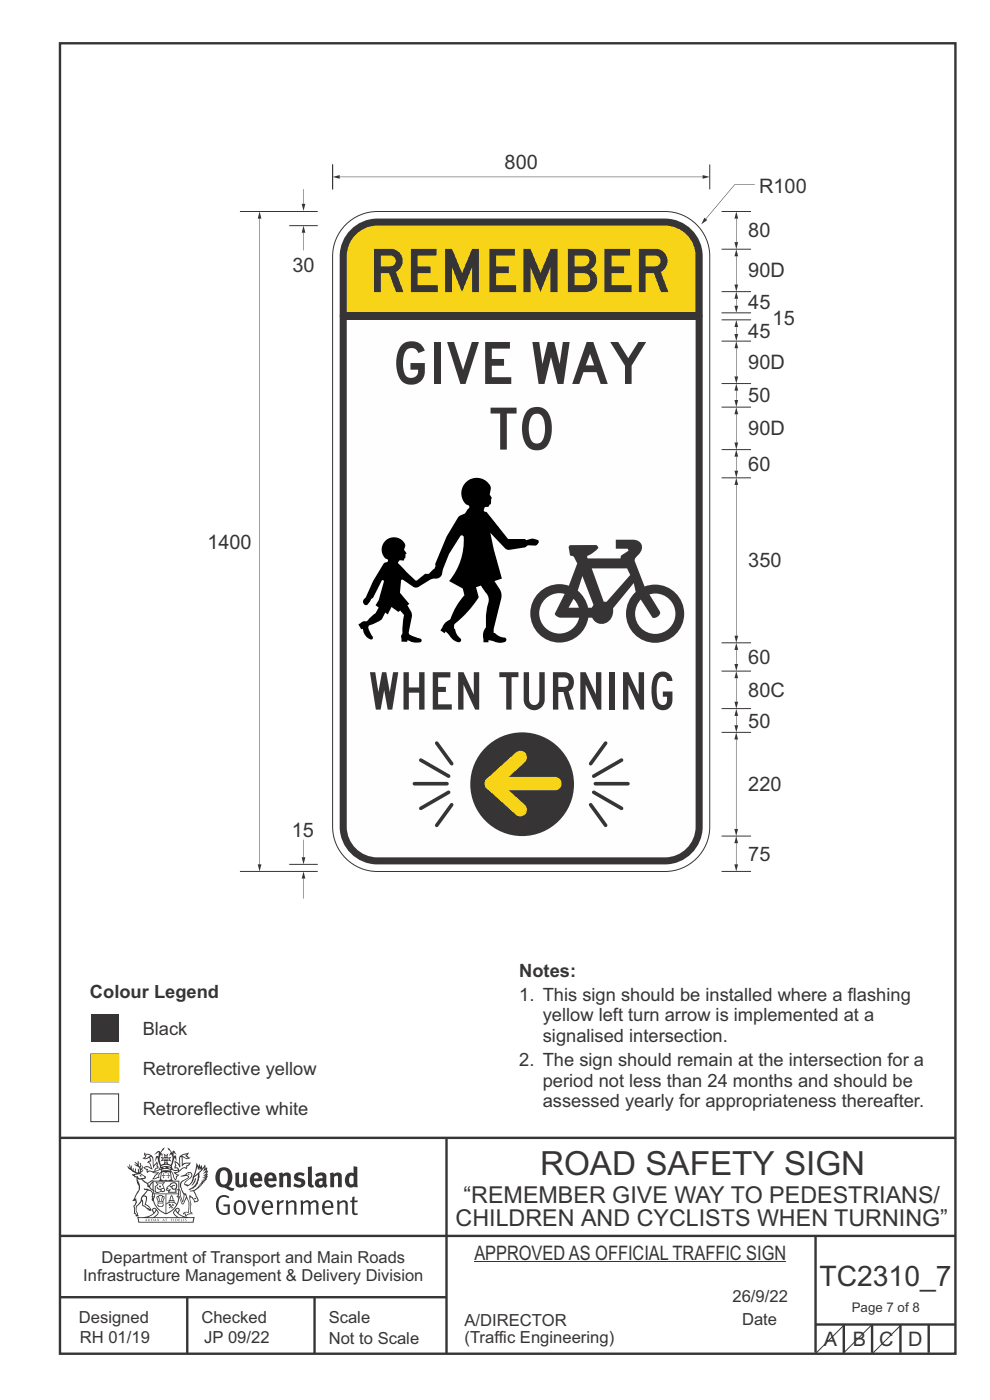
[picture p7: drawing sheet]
<svg xmlns="http://www.w3.org/2000/svg" width="210mm" height="297mm" viewBox="0 0 210 297" stroke-linecap="round" stroke-linejoin="round" font-family="sans-serif">
<g fill="none" stroke="#373435" stroke-width=".51">
<path d="M12.7 9.2h190v278h-190zM12.7 241.4h190M94.7 241.4v45.8M12.7 275.2h82M12.7 262.2h190.1M39.7 275.2v12M66.7 275.2v12M173 262.1v24.9M173 281h29.6M179 281v6M185 281v6M191 281v6"/>
<path d="M197 281v6"/>
</g>
<g fill="#373435">
<path d="M47 248.4a2.55 2.55 0 0 0 0 2.7l.3 .2a.81 .81 0 0 0 1-1v-.5a1.04 1.04 0 0 0-1.1-1.5zM46.3 248.1a1.82 1.82 0 0 1 2.1-.2 1.82 1.82 0 0 1 .9 1.8 2.29 2.29 0 0 1-.8 2l.7 .3h.5l-.2 .6a2.87 2.87 0 0 1-2-.7 2.12 2.12 0 0 1-1.7-3.1z" fill-rule="evenodd"/>
<path d="M49.9 248.9l.8-.2v2a.46 .46 0 0 0 .3 .6 .46 .46 0 0 0 .6-.3v-2.1l.7-.2v2.4l.2 .5-.5 .3-.3-.3a1.02 1.02 0 0 1-1.2 .3 1.02 1.02 0 0 1-.6-1.1z" fill-rule="evenodd"/>
<path d="M54 249.5l-.1 .5h.9a.49 .49 0 0 0-.2-.6 .49 .49 0 0 0-.6 .1zM53.4 249.1a1.34 1.34 0 0 1 1.6-.2 1.34 1.34 0 0 1 .6 1.5v.2h-1.7a.77 .77 0 0 0 .5 .8 .77 .77 0 0 0 .9-.4l.3 .5a1.59 1.59 0 0 1-2 .2 1.59 1.59 0 0 1-.5-2.1z" fill-rule="evenodd"/>
<path d="M57 249.5l-.1 .5h1a.49 .49 0 0 0-.2-.6 .49 .49 0 0 0-.7 .1zM56.4 249.1a1.34 1.34 0 0 1 1.6-.2 1.34 1.34 0 0 1 .7 1.5v.2h-1.8a.77 .77 0 0 0 .5 .8 .77 .77 0 0 0 .9-.4l.4 .5a1.59 1.59 0 0 1-2.1 .2 1.59 1.59 0 0 1-.5-2.1z" fill-rule="evenodd"/>
<path d="M59.2 248.9l.7-.2 .1 .4a.95 .95 0 0 1 1-.3 .95 .95 0 0 1 .7 .8v2.3h-.8v-2.3a.46 .46 0 0 0-.8 .1v2.2h-.8z" fill-rule="evenodd"/>
<path d="M62.6 249.1a1.75 1.75 0 0 1 2-.1l-.2 .5-.6-.2a.43 .43 0 0 0-.6 .3l.4 .3a1.04 1.04 0 0 1 1.2 1.1 1.04 1.04 0 0 1-1.4 1l-1.2-.4 .3-.6 1 .4 .4-.4a.88 .88 0 0 0-1-.5l-.4-.2-.1-.4z" fill-rule="evenodd"/>
<path d="M65.3 247.6l.8-.2 .1 3.8 .3 .2 .1 .4a.88 .88 0 0 1-1 0 .88 .88 0 0 1-.3-1z" fill-rule="evenodd"/>
<path d="M67.8 250.6a.43 .43 0 0 0-.1 .7 .43 .43 0 0 0 .7-.1v-.7zM66.8 249.1a1.7 1.7 0 0 1 2.4 .1v1.9l.3 .4-.4 .5-.5-.4a1.03 1.03 0 0 1-1.7-.1 1.03 1.03 0 0 1 .8-1.5h.7v-.4a.8 .8 0 0 0-1.2 .1z" fill-rule="evenodd"/>
<path d="M70 248.9l.7-.2 .1 .4a.95 .95 0 0 1 1-.3 .95 .95 0 0 1 .7 .8v2.3h-.8v-2.3a.46 .46 0 0 0-.8 .1v2.2h-.8z" fill-rule="evenodd"/>
<path d="M74.3 249.5a1.48 1.48 0 0 0 0 1.7h.5l.2-.1v-1.5l-.3-.2zM75 247.4l.8 .1 .1 4.4h-.7l-.1-.2a1.26 1.26 0 0 1-1.4 0 1.26 1.26 0 0 1-.5-1.3 1.29 1.29 0 0 1 .4-1.4 1.29 1.29 0 0 1 1.4-.1z" fill-rule="evenodd"/>
<path d="M46.4 253.9a1.72 1.72 0 0 1 2.3 0l-.3 .3a1.24 1.24 0 0 0-1.4-.2 1.24 1.24 0 0 0-.6 1.4 1.49 1.49 0 0 0 1.2 1.9l.7-.1v-1.3h-.8l-.1-.4h1.3v1.9a1.93 1.93 0 0 1-2.2 0 1.93 1.93 0 0 1-.7-2.2l.2-.8z" fill-rule="evenodd"/>
<path d="M50.4 255.1a1.65 1.65 0 0 0 .2 2.2 .99 .99 0 0 0 1-1.4 .78 .78 0 0 0-.4-.8 .78 .78 0 0 0-.8 0zM50 254.9a1.33 1.33 0 0 1 1.6-.1 1.33 1.33 0 0 1 .5 1.4 1.31 1.31 0 0 1-1.3 1.6 1.31 1.31 0 0 1-1.2-1.6v-.6z" fill-rule="evenodd"/>
<path d="M52.5 254.7l.4-.1 .9 2.6 .8-2.5h.5l-1.1 3h-.5z" fill-rule="evenodd"/>
<path d="M56.3 255.2l-.2 .7h1.3a.7 .7 0 0 0-.3-.8 .7 .7 0 0 0-.8 .1zM55.9 255a1.22 1.22 0 0 1 1.5-.2 1.22 1.22 0 0 1 .5 1.5h-1.8a.93 .93 0 0 0 .5 1 .93 .93 0 0 0 1.1-.2l.2 .3a1.43 1.43 0 0 1-1.8 .1 1.43 1.43 0 0 1-.6-1.7z" fill-rule="evenodd"/>
<path d="M58.7 254.7l.4-.1 .1 .5 .4-.4 .6-.1-.2 .5a.66 .66 0 0 0-.8 .7v1.9h-.4z" fill-rule="evenodd"/>
<path d="M60.6 254.7l.4-.1 .1 .5a.94 .94 0 0 1 1-.5 .94 .94 0 0 1 .8 .8v2.3h-.5l-.1-2.5a.81 .81 0 0 0-1.2 .3v2.2h-.4z" fill-rule="evenodd"/>
<path d="M63.7 254.7l.5-.1 .1 .5 .4-.3a.78 .78 0 0 1 1.1 .3 .9 .9 0 0 1 1-.5 .9 .9 0 0 1 .8 .8v2.3h-.5l-.1-2.5a.67 .67 0 0 0-1.1 .3v2.2h-.5v-2.4l-.4-.3-.7 .4v2.3h-.5z" fill-rule="evenodd"/>
<path d="M69 255.2l-.1 .7h1.3a.7 .7 0 0 0-.3-.8 .7 .7 0 0 0-.9 .1zM68.7 255a1.22 1.22 0 0 1 1.5-.2 1.22 1.22 0 0 1 .5 1.5h-1.8a.93 .93 0 0 0 .4 1 .93 .93 0 0 0 1.2-.2l.1 .3a1.44 1.44 0 0 1-1.7 .1 1.44 1.44 0 0 1-.6-1.7z" fill-rule="evenodd"/>
<path d="M71.4 254.7l.5-.1 .1 .5a.94 .94 0 0 1 1-.5 .94 .94 0 0 1 .8 .8v2.3h-.5l-.1-2.5a.81 .81 0 0 0-1.2 .3v2.2h-.4z" fill-rule="evenodd"/>
<path d="M74.7 253.9l.5-.1v.9h.7l-.1 .3h-.6v2.2l.1 .2h.5l.1 .3a.75 .75 0 0 1-1.2-.6v-2.1h-.4v-.3h.4z" fill-rule="evenodd"/>
<path d="M30.8 244.9l1.1 .3-.9 .5h-.4l.6-.5zM31.8 245.4h.2a2.44 2.44 0 0 1 .4 1.9l.1 .5 .7-1-.1 .6 .3 .3a.57 .57 0 0 0-.6 .7l-1-.1-.5 .2 .2-.5-.8-.3 .7-.1 .9 .5 .1-.1-.6-1.3-.2-.2h.5zM30.7 244.4l-.1 .5 .2 .4-.6 .4a1.04 1.04 0 0 0 1.4-.1l.2 .6-.3 .1-.2 .4a.94 .94 0 0 1 .8 1.1l-.2-.1a1.16 1.16 0 0 0-1.5-.1l.3 .4 .4 .2 .1 .5 .2 .1 .1-.2a.94 .94 0 0 1 1.1 .2l.8 .1-1.2 1.2a1.13 1.13 0 0 0 1.2-.2l.4-.1-.1-.4 .5-.8a.83 .83 0 0 0-.6 1.1l-.3-.1-.7 .4 1.1-1.4-.5 .1-.5-.1 1.3-.5-.1-.1-.9 .4v-.3l.2-.2 .3 .1 .1-.3-.2-.4v-.6l-.1-.4-.7 1v-.7a1.42 1.42 0 0 0-1.6-1.8z" fill-rule="evenodd"/>
<path d="M38.5 245.2l.5-.2 .7-.1-.6 .3 .8 .5h-.3zM38.3 245.5l.2-.1 .1 2a1.69 1.69 0 0 1 1.6-.6l-.8 .5 .1 .5a1.1 1.1 0 0 0-1.5 .6l-.1-.5-.2-.2h-.5l.3-.4-.3-.7a1.42 1.42 0 0 1 .8 1.1l.2-.1zM37.1 246.2l.1 1-.2 .3 .1 .4h.5l.1 .2a.96 .96 0 0 1-1.1-.1l-.1 .1a1.06 1.06 0 0 0 1.3 .2v.1a.72 .72 0 0 1-1 .2l.3 .5 .6 .2-.4 .2-.1 .6-.2-.3-.4-1.1-.4-.4 .4 .9a1.54 1.54 0 0 0 .7 1.2l.2-.3a.58 .58 0 0 1 .4-.8l.2-.1h-.3l-.5-.3 .9-.5a.93 .93 0 0 1 1.2-.5v.2l.2-.2 .1-.5a.99 .99 0 0 0 .7-.8l-1.3 .1-.3 .2-.1-1.4 .9 .4 .9-.3h-.4l-.5-.4 .4-.7-.6 .2a1.46 1.46 0 0 0-1.4 2.1v.4l-.2-.4z" fill-rule="evenodd"/>
<path d="M35.6 248.9l.2 .1-.1 .3 .4 .1h-.4v.6l-.1-.6h-.3l.3-.1z" fill-rule="evenodd"/>
<path d="M34.6 248.9l.2 .1v.3l.3 .1h-.3l-.1 .6v-.6h-.4l.4-.1z" fill-rule="evenodd"/>
<path d="M34.3 248.8a.57 .57 0 0 1 .9 .2 .57 .57 0 0 1 .9-.2l.2 1.4h-.2a.57 .57 0 0 1-.9 0 .69 .69 0 0 1-1.1 0zM34.2 248.1l-.3 2.1-.2 .4h3l-.2-.4-.3-2.1h-.2v.2l-.8-.1-.8 .1v-.2z" fill-rule="evenodd"/>
<path d="M34.2 252.4a.3 .3 0 0 0 .6 0 .3 .3 0 0 0-.6 0zM33.3 250.9l.3 .3-.3 .4a.79 .79 0 0 0 0 1.3l.8-.2-.1-.3a.55 .55 0 0 1-.7-.6l.1-.1 .2 .3 .3 .2 .8-.2-.4-.7 .4-.4-.7 .2zM33 250.7l1.1 .2 .9-.2-.4 .6 .4 1.2a.56 .56 0 0 1-.8 .3l-.2 .1a.73 .73 0 0 1-.9 .1 .73 .73 0 0 1-.3-1v-.4l.6-.4z" fill-rule="evenodd"/>
<path d="M35.6 251.8l.7-.4a.58 .58 0 0 1 1-.1 .58 .58 0 0 1-.4 .9l-.3-.3a.43 .43 0 0 1 .6-.4 .57 .57 0 0 0-.8 .2l-.2-.1-.3 .1 .4 .2a.55 .55 0 0 0 .9 .4v.5h-1.3l.3-.4-.1-.1-.6 .1 .2-.3-.2-.1zM35.4 251.8l-.1 .2a.39 .39 0 0 0 .2 .6h.3l-.2 .4h1.9l-.1-.8a.86 .86 0 0 0-.1-1.3 .86 .86 0 0 0-1.3 .4z" fill-rule="evenodd"/>
<path d="M36 254.8h.8v.2h-.8zM36.4 253.8l.2 .8h-.4zM36.4 253.5l-.3 .5-.1 .6h-.2v.4l-.7 .4 .2 .1a1.48 1.48 0 0 1 2.1 .2l.2-.1-.6-.5v-.5h-.2l-.1-.6z" fill-rule="evenodd"/>
<path d="M35.8 255.4l.4 .1 .1 .3 .3-.2-.2-.2a.38 .38 0 0 1 .5 .5l-.2-.2-.3 .2 .3 .2-.3 .3-.1-.4-.4 .4-.1-.2 .4-.3-.1-.1-.2 .1z" fill-rule="evenodd"/>
<path d="M34.5 254h.2v.2l-.2 .6h-.2zM33.6 255.3h.9v.2a.55 .55 0 0 1-.8 .4v-.2l-.2-.1zM33.4 254h.2l.2 .8h-.2zM33.6 255l.8-.1 .1 .2h-.8zM33.8 253.7h.5l-.2 1.1h-.1zM33.3 253.8l-.1 .3 .3 1.1a.48 .48 0 0 0-.1 .6 .48 .48 0 0 0 .5 .2h.5a.49 .49 0 0 0 .2-.8l.3-1.1-.1-.3a1.42 1.42 0 0 0-1.5 0z" fill-rule="evenodd"/>
<path d="M33.7 251.5l.4 .1 .1 .3h-.3z" fill-rule="evenodd"/>
<path d="M41.3 250.1l.3-.2-.2 .8-.6 .8h-.2l.5-.7z" fill-rule="evenodd"/>
<path d="M39.7 249l.3-.2 .5 .2a.88 .88 0 0 1-.6 1.1 1.22 1.22 0 0 0-.8 1.3l.5 .2a.72 .72 0 0 0 .9-.4l.5-.8 .2-.6 .8-.6v.2a2.85 2.85 0 0 1-2 2.9l.1 .1a2.13 2.13 0 0 0 1.9-1.5v-.3a2.01 2.01 0 0 0 .3-1.7l1.1-1.3-.4 1 .7-.5-.7 1 .8-.4-.8 .8 .7-.2-.9 .6 .8-.1-.8 .4h.7l-.8 .3 .3 .2h-.4l.2 .3h-.4l.2 .3h-.4l.1 .2h-.1a2.16 2.16 0 0 1-2 1.1l.1 .2 .4-.1a.76 .76 0 0 1 .7 .8l.5 1.2-.6 .2a1.45 1.45 0 0 0-1.1-1.3l.2 1.8-.1 1.8 .4 .3a1.07 1.07 0 0 0-1.2 .4v-.3l-.5-.2a.87 .87 0 0 1 1.1-.1v-.7a4.4 4.4 0 0 0-.6-3.1l-.1-.3h-.2a2.16 2.16 0 0 1-.7-2.2l.3-.4 1.2-.7a.55 .55 0 0 0-.4-.8zM37.8 252.4a.76 .76 0 0 1 .3 1.1l.6 1.6 .4-1.7 .2 .1a.61 .61 0 0 1-.1 .9l-.3 .8-.2 .1-.7-1.6-.3 .1a1.18 1.18 0 0 0 .1-1.4zM41.8 247.5l.2 .7 .3-.5v.6l.4-.5a1.9 1.9 0 0 1-1.2 1.4l-.3 .3zM38.2 249.6l1.4-.2 .2 .2v.3l-.5 .2a1.26 1.26 0 0 0-.9 1.9l.2 .7a1.84 1.84 0 0 1 .1 2.1l-.4-1.4a.96 .96 0 0 0-.4-1.2l-.4 .2a.78 .78 0 0 1 0 1.3l.1 .3h.4l.4 1.1a.38 .38 0 0 0 .2 .4 .38 .38 0 0 0 .4-.1l.6-1.2a2.94 2.94 0 0 1 .4 2.5l-.1 .4h-.8l-.3 .4v.2l.4-.1 .1 .4 .2 .1a1.02 1.02 0 0 1 1.3-.5v-.4l-.3-.1 .1-1.8-.3-1.3h.1a1.14 1.14 0 0 1 .8 1 .63 .63 0 0 0 .8-.2 .63 .63 0 0 0-.2-.9l-.6-1.2 .9-.6 .2-.4h.3l-.1-.2h.4l-.1-.3h.3l-.1-.3 .5-.1-.2-.2 .6-.4v-.2h-.2l.4-.5h-.3l.3-.5-.4 .1 .4-.5v-.3l-.3 .2 .2-.7-.1-.2-.4 .3v-.8l-.6 .8-.2-.8-.2 .5-.3-.7-.1 .6-.5-.8-.1 1.4-.6 1.8a1.81 1.81 0 0 1-1 1.5l-.6-.2a1.75 1.75 0 0 1 1.1-1.2 .75 .75 0 0 0 .1-1.3 .75 .75 0 0 0-1.2 .4z" fill-rule="evenodd"/>
<path d="M41.2 254.1h.3l.2 .2-.4 .1z" fill-rule="evenodd"/>
<path d="M29.4 258.4h11.6l-.1 .8h-11.4zM31.3 258.2l.5-.1a2.48 2.48 0 0 0 1.4-1.3l.3 .5-.5 .6-.5 .3zM32.5 256.6l.3-.2 .2 .1-.3 .7zM37.2 256.8a2.65 2.65 0 0 0 1.8 1.4h-1.1l-.5-.3-.5-.6zM37.4 256.5l.2-.1 .3 .2-.3 .6zM29.2 258.2l.1 1.2h11.8l.2-1.1-.2-.1a4.1 4.1 0 0 1-3.3-.9l.3-.4-.1-.6a1.06 1.06 0 0 0-1.3 1l.2 .4 .6 .5h-4.7l.3-.1a.84 .84 0 0 0 .6-.8 .84 .84 0 0 0-.5-.8l-.3-.2h-.5l-.1 .6 .3 .4a4.2 4.2 0 0 1-3.4 .9z" fill-rule="evenodd"/>
<path d="M31 258.7l.1 .2h-.2zM31 258.5l-.3 .6 .4-.2 .2 .2z" fill-rule="evenodd"/>
<path d="M31.3 258.6h.3v.4a.25 .25 0 0 0 .2-.1 .25 .25 0 0 0-.1-.3h.1a.29 .29 0 0 1 0 .4 .29 .29 0 0 1-.4 0 .29 .29 0 0 1 0-.4z" fill-rule="evenodd"/>
<path d="M32.2 258.6a.22 .22 0 0 1 .3 .2 .22 .22 0 0 1-.3 .2zM32 258.6l.1 .4a.33 .33 0 0 0 .4 0 .33 .33 0 0 0 0-.4 .33 .33 0 0 0-.5 0z" fill-rule="evenodd"/>
<path d="M32.9 258.7l.1 .2h-.2zM32.9 258.5l-.2 .6 .3-.2 .2 .2z" fill-rule="evenodd"/>
<path d="M33.3 258.6h.2l.1 .1 .2-.1-.2 .2 .2 .3-.3-.3-.1 .3h-.1l.2-.3z" fill-rule="evenodd"/>
<path d="M34.7 258.7l.1 .2h-.2zM34.7 258.5l-.3 .6 .4-.2 .2 .2z" fill-rule="evenodd"/>
<path d="M35 258.5h.5l-.2 .1v.5h-.2l.1-.5z" fill-rule="evenodd"/>
<path d="M36.2 258.6l.3-.1-.1 .1v.2h.1h-.1v.3h-.2z" fill-rule="evenodd"/>
<path d="M36.7 258.6h.2v.5h-.2z" fill-rule="evenodd"/>
<path d="M37.3 258.6a.22 .22 0 0 1 .3 .2 .22 .22 0 0 1-.3 .2zM37.1 258.6v.4a.33 .33 0 0 0 .5 0 .33 .33 0 0 0 0-.4 .33 .33 0 0 0-.5 0z" fill-rule="evenodd"/>
<path d="M37.8 258.6l.4-.1-.2 .1v.2h.1h-.1v.2l.2 .1h-.4z" fill-rule="evenodd"/>
<path d="M38.4 258.6h.2l-.1 .4 .2 .1h-.3z" fill-rule="evenodd"/>
<path d="M38.9 258.6h.2v.5h-.2z" fill-rule="evenodd"/>
<path d="M39.3 258.6h.2h-.1l.2 .3-.2 .2-.1-.1v-.1l.2 .1z" fill-rule="evenodd"/>
<path d="M34.2 247.4a1.51 1.51 0 0 1 2 .2 2.67 2.67 0 0 0-2.1 0zM35.7 247.6l.4 .1 .1 .3-.4-.1zM34.6 247.6h.5l.1 .2h-.4zM34 247.8l.3 .2h-.3zM34.9 246.9l.3-.2 .3 .2zM34.9 245.6l.2 .1v.3h-.2zM35 245.1l.2 .2 .2-.2-.1 .3h-.2zM35.1 246.3h.2l.1 .4-.2-.2-.2 .2zM35.3 245.7l.2-.1v.4h-.2zM34.4 245.7h.3l.1 .3-.4 .1 .2-.2zM35.7 245.7h.3l-.2 .2 .2 .2-.4-.1zM32.7 244.9l1-.5-.1 1-.2-.2-.3 .2-.3 1.1 .5-1 .3 .9a1.84 1.84 0 0 1 .2 1.7l.4 .1a2.48 2.48 0 0 1 2.2 0l.2-.2-.2-.7 .7-1.8 .4 .7-.2-1-.2-.1-.2 .3v-.9l.6 .4-.6-.8-.3 .1-.1 .4-.5-.9-.5-.3 .2 .5 .6 .5-.5 .8 .4-.4a2.06 2.06 0 0 1 0 2.3l-.5-.2-.2-.6 .1-.1 .8 .2-.4-.5 .4-.5-.7 .2-.2-.2 .2-.7-.5 .4-.5-.4 .2 .7-.2 .2-.7-.2 .4 .5-.4 .5 .8-.2 .1 .1-.2 .6-.5 .2a2.02 2.02 0 0 1 0-2.2l.3 .5-.1-.7-.3-.1 .8-1.2-.4 .3-.5 .8-.2-.3a.8 .8 0 0 0-.8 .5z" fill-rule="evenodd"/>
<path d="M29.2 250.1l.3 .1a.61 .61 0 0 1 .8 .4l.3 .2a.8 .8 0 0 1 .6 1l.4 .1 .5 .5a1 1 0 0 1 .5 1.1l-.1 .7v-.5h-.1a.96 .96 0 0 0-.8-1.3l-.2-.2h-.7l-.1-.1-.1 .1 .1 .3h.6l-1.2 1.3-.2 1-.4 .6a1.33 1.33 0 0 0-.5 1.8l.2 .5a1.26 1.26 0 0 1-.5-1.5l-.1-.3a1.56 1.56 0 0 0 .4-1.7l-.3 .2 .2-.5a3.2 3.2 0 0 0 .7-3zM30.4 253.9h.4a2.06 2.06 0 0 1-.1 1.6l.7 .5 .4 .4-.6-.1-.8-.6-.1-.9a.51 .51 0 0 1 .1-.9zM28.6 249.3a1.52 1.52 0 0 1 2.1 .5l-1.1 .2-.2-.1-.1-.4h-.5zM27.5 247v.8l-.3-.4h-.1a3.1 3.1 0 0 0 1.9 1.6l-1 .1 .5 .6 .5 .1 .1 1.1a1.84 1.84 0 0 1-.3 2.5l-.4 .9-.3 .4 .2 .1 .4-.1 .1 .4-.2 .5-.3 .2 .1 1.7h.2l.3 .5 .1 .1 .4-.1-.1-.5a1.3 1.3 0 0 1-.1-1.7l.9-1 .1 1.1 .6 .2 .5 .5 .1-.1 .2 .3h.5a1.85 1.85 0 0 0-1.2-1.4l.1-.3a1.39 1.39 0 0 0 0-1.4l-.5-.1 .5-.5a.66 .66 0 0 1 .9-.4 .66 .66 0 0 1 .3 .9l-.1 .4 .2-.1v.2l-.1 .3 .2 .5 .1-.3a2.24 2.24 0 0 0 .1-2.2 .73 .73 0 0 1-.7-.7 .73 .73 0 0 1 .6-.7v-.2a.94 .94 0 0 0-.9 .8 .48 .48 0 0 1-.1-.6 .48 .48 0 0 1 .5-.2l.5-.3a.51 .51 0 0 0-.8 .2l-.5 .2-1-.8h.6l.2-.5-1.2-.7 .5-.5v-.3l-.5 .4 .1-.2a.69 .69 0 0 0 .2-1v.4l-.2 .3v-1.1l-.3-.2 .1 .6-.1 .2-.4-1.3v.7l-.6-.4 .5 .7-.6-.2 .3 .3a1 1 0 0 1 .7 1.4l-.2-.8v.9l-.5-.2v-.8l-.2 .7-.2-.1-.1-.6-.2 .4-.2-.2 .1-.7-.2 .5z" fill-rule="evenodd"/>
<path d="M29.6 249.4l.2-.1 .3 .2z" fill-rule="evenodd"/>
<path d="M32.4 250.5h5.6v2l-.2-.1v-1.7h-5.2v2.5h5.2v-.8l.1 .2-.1 1.1v-.3h-2.5v4a4.1 4.1 0 0 0 2.6-3.6l.1-.1a4 4 0 0 1-2.8 3.9 4.2 4.2 0 0 1-2.8-4.7l.1 1.2 .1-.1a3.8 3.8 0 0 0 2.5 3.4v-4h-2.5l-.2-.9z" fill-rule="evenodd"/>
<circle cx="40" cy="249.1" r=".17"/>
</g>
<path d="M100.6 267.7h66.2" fill="none" stroke="#373435" stroke-width=".21"/>
<g fill="#fefefe" stroke="#373435" stroke-width=".21">
<path d="M19.3 223.6h5.9v5.9h-5.9z" fill-rule="evenodd"/>
<path d="M19.3 232.1h5.9v5.9h-5.9z" fill-rule="evenodd"/>
</g>
<path d="M19.3 223.6h5.9v5.9h-5.9z" fill-rule="evenodd" fill="#f7d417"/>
<g fill="#373435">
<path d="M19.3 215.1h5.9v5.9h-5.9z" fill-rule="evenodd"/>
<path d="M72.1 66.9h77v108.5a8 8 0 0 1-8 8h-61.1a8 8 0 0 1-7.9-8z" fill-rule="evenodd"/>
<path d="M74.4 48.7a8 8 0 0 1 5.6-2.3h61.1a8 8 0 0 1 8 8v12.7h-77v-12.7a8 8 0 0 1 2.3-5.7z" fill-rule="evenodd"/>
</g>
<path d="M73.8 47.3a9.5 9.5 0 0 1 6.2-2.4h61.1a9.5 9.5 0 0 1 9.5 9.5v121a9.5 9.5 0 0 1-9.5 9.5h-61.1a9.5 9.5 0 0 1-9.4-9.5v-121a9.5 9.5 0 0 1 3.2-7.1z" fill="none" stroke="#373435" stroke-width=".21"/>
<path d="M73.6 66.9h74v108.5a6.5 6.5 0 0 1-6.5 6.5h-61.1a6.5 6.5 0 0 1-6.4-6.5z" fill-rule="evenodd" fill="#fefefe"/>
<circle cx="110.8" cy="166.4" r="11" fill="#373435"/>
<path d="M92.6 157.6l3.2 4.4M87.9 166.3h6.9M89.3 161.2l5.9 3.5M95.2 168.1l-5.9 3.4M95.8 170.7l-3.2 4.4" fill="none" stroke="#373435" stroke-width=".77"/>
<g fill="#f7d417">
<path d="M103.1 165.4l.7-.5 .4-.1h13.5a1.42 1.42 0 0 1 1.4 1.4 1.42 1.42 0 0 1-1.4 1.5h-13.5a1.42 1.42 0 0 1-1.2-.8 1.42 1.42 0 0 1 .1-1.5z" fill-rule="evenodd"/>
<path d="M103.3 165.2l6.1-5.6a1.41 1.41 0 0 1 2 .1 1.41 1.41 0 0 1-.1 2l-6.1 5.6a1.41 1.41 0 0 1-2-.1 1.41 1.41 0 0 1 .1-2z" fill-rule="evenodd"/>
<path d="M103.2 165.3a1.41 1.41 0 0 1 2-.1l6.1 5.5a1.41 1.41 0 0 1 .1 2 1.41 1.41 0 0 1-2 .1l-6.1-5.5a1.41 1.41 0 0 1-.1-2z" fill-rule="evenodd"/>
</g>
<path d="M128.5 157.6l-3.2 4.4M125.3 170.7l3.2 4.4M125.9 168.1l5.9 3.4M126.3 166.3h6.9M131.8 161.2l-5.9 3.5" fill="none" stroke="#373435" stroke-width=".77"/>
<path d="M75.8 49.5a6.5 6.5 0 0 1 4.2-1.6h61.1a6.5 6.5 0 0 1 6.5 6.5v12.5h-74v-12.5a6.5 6.5 0 0 1 2.2-4.9z" fill-rule="evenodd" fill="#f7d417"/>
<path d="M73.2 66.4h74.7v1.5h-74.7z" fill-rule="evenodd" fill="#373435"/>
<path d="M70.5 37.5l1.6-.4v.8zM72.1 37.5l76.9 .1zM149 37.1l1.6 .4-1.6 .4z" fill="#373435"/>
<path d="M150.6 34.9v5.3" fill="none" stroke="#373435" stroke-width=".21"/>
<path d="M149.4 46.2l.6 .5-1.2 .9zM155.8 39.2l-6 7.2zM155.8 39.1l4.3 .1z" fill="#373435"/>
<path d="M153.1 150.3h6.2M153.1 184.9h6.2" fill="none" stroke="#373435" stroke-width=".21"/>
<path d="M156.2 177.4l.4 1.5h-.8zM156.1 178.9l.1 4.4zM155.8 183.4h.8l-.4 1.5z" fill="#373435"/>
<path d="M153.1 142.4h6.2" fill="none" stroke="#373435" stroke-width=".21"/>
<path d="M156.2 142.4l.4 1.5h-.8zM156.1 143.9l.1 4.9zM155.8 148.9h.8l-.4 1.5z" fill="#373435"/>
<path d="M153.1 52.9h6.2M153.1 44.9h6.2" fill="none" stroke="#373435" stroke-width=".21"/>
<g fill="#373435">
<path d="M156.2 44.9l.4 1.5h-.8zM156.1 46.4l.1 4.9zM155.8 51.4h.8l-.4 1.5z"/>
<path d="M156.2 52.9l.4 1.5h-.8zM156.1 54.4l.1 5.9zM155.8 60.4h.8l-.4 1.5z"/>
</g>
<path d="M153.1 66.4h6.2M153.1 61.9h6.2" fill="none" stroke="#373435" stroke-width=".21"/>
<path d="M156.2 61.9l.4 1.5h-.8zM156.1 63.4l.1 1.4zM155.8 64.9h.8l-.4 1.5z" fill="#373435"/>
<path d="M153.1 67.9h6.2" fill="none" stroke="#373435" stroke-width=".21"/>
<g fill="#373435">
<path d="M156.2 67.9l.4 1.5h-.8zM156.1 69.4l.1 1.4zM155.8 70.9h.8l-.4 1.5z"/>
<path d="M156.2 136.4l.4 1.5h-.8zM156.1 137.9l.1 2.9zM155.8 140.9h.8l-.4 1.5z"/>
<path d="M156.2 101.4l.4 1.5h-.8zM156.1 102.9l.1 31.9zM155.8 134.9h.8l-.4 1.5z"/>
</g>
<path d="M153.1 72.4h6.2" fill="none" stroke="#373435" stroke-width=".21"/>
<path d="M156.2 72.4l.4 1.5h-.8zM156.1 73.9l.1 5.9zM155.8 79.9h.8l-.4 1.5z" fill="#373435"/>
<path d="M153.1 81.4h6.2" fill="none" stroke="#373435" stroke-width=".21"/>
<path d="M156.2 81.4l.4 1.5h-.8zM156.1 82.9l.1 1.9zM155.8 84.9h.8l-.4 1.5z" fill="#373435"/>
<path d="M153.1 86.4h6.2" fill="none" stroke="#373435" stroke-width=".21"/>
<path d="M156.2 86.4l.4 1.5h-.8zM156.1 87.9l.1 5.9zM155.8 93.9h.8l-.4 1.5z" fill="#373435"/>
<path d="M153.1 95.4h6.2M153.1 136.4h6.2" fill="none" stroke="#373435" stroke-width=".21"/>
<path d="M155.8 153.9h.8l-.4 1.5zM156.1 151.9l.1 1.9zM156.2 150.4l.4 1.5h-.8z" fill="#373435"/>
<path d="M153.1 177.4h6.2" fill="none" stroke="#373435" stroke-width=".21"/>
<path d="M156.2 155.4l.4 1.5h-.8zM156.1 156.9l.1 18.9zM155.8 175.9h.8l-.4 1.5z" fill="#373435"/>
<path d="M50.9 44.9h16.5M61.4 47.9h6M153.1 155.4h6.2" fill="none" stroke="#373435" stroke-width=".21"/>
<g fill="#373435">
<path d="M64.3 40.1l.1 3.1zM64 43.2h.8l-.4 1.5z"/>
<path d="M55.1 44.9l.4 1.5h-.8zM55 46.4l.1 136.9zM54.7 183.4h.8l-.4 1.5z"/>
</g>
<path d="M50.9 184.9h16.5M61.4 183.4h6" fill="none" stroke="#373435" stroke-width=".21"/>
<g fill="#373435">
<path d="M64.3 178.1l.1 3.7zM64 181.9h.8l-.4 1.5z"/>
<path d="M64.3 186.4l.1 4.2zM64.4 184.9l.4 1.5h-.8z"/>
</g>
<path d="M70.6 34.9v5.3" fill="none" stroke="#373435" stroke-width=".21"/>
<path d="M64.3 49.4l.1 3.7zM64.4 47.9l.4 1.5h-.8z" fill="#373435"/>
<path d="M70.6 34.9v5.3" fill="none" stroke="#373435" stroke-width=".21"/>
<path d="M125.5 120.6l2.6 7 .6 .1 5-5.7-.7-1.4zM135.9 127.2l2.4 3.7a1.15 1.15 0 0 0 1.6-1.2l-2.1-3.6a4.3 4.3 0 0 1 5.4 4.5 4.3 4.3 0 0 1-6.1 3.5 4.3 4.3 0 0 1-1.2-6.9zM115.4 127.4a4.3 4.3 0 0 0 1.4 6.6 4.3 4.3 0 0 0 6.1-3h-4.3a1.07 1.07 0 0 1-.9-.8l2.1-4.2a4.1 4.1 0 0 0-4.4 1.4zM121.6 127l-1 1.9h2.2l-.4-.8zM120.9 115.6l5.7 .1 .3 .6-1 .9-1.3 .7-.1 .2 .2 .4h6.9l.1-.6 1.6-1.1-.1-.4h-2.6v-1.9h3.6a1.75 1.75 0 0 1 1.9 1.1 1.75 1.75 0 0 1-.7 2.1 1.57 1.57 0 0 0-.8 1.3l2.1 5.4a6.2 6.2 0 0 1 8.4 6 6.2 6.2 0 0 1-8.8 5.4 6.2 6.2 0 0 1-1.5-10.2l-.4-1.9-4.4 5.3a2.55 2.55 0 0 1-.7 2.7 2.55 2.55 0 0 1-2.7 .4l-.6-.4-.4-.7h-.8a6.2 6.2 0 0 1-7.4 5.2 6.2 6.2 0 0 1-4.7-7.7 6.2 6.2 0 0 1 8-4.2l1.7-4.8-.7-1.4-.8-.3-.3-1.8zM123.5 122.2l-.9 3.1a7 7 0 0 1 2.2 3.6h.7l.4-.6z" fill-rule="evenodd" fill="#373435"/>
<path d="M81.8 114.7a2.46 2.46 0 0 1 4.2 1.2l-.3 .7 .6 .8-.3 .1v.8l-.4 .6h-.8l-.4 .5 1.8 1.9 2.1 1.9 1.9-1.5h.8l1.2-1.1 .2-.6-.1-.3 2.4-5.9 2.4-4 .3-.3 1.2-.6 .9-1.2v-.4a3 3 0 0 1-.5-5.1 3.2 3.2 0 0 1 5.1 1.3l-.2 1.4 .5 .8-.2 .1-.1 1-.5 .7-.7 .1-.3 .7 .6 .3 4.6 5.8h3.6l.2 .2 1.5-.3 1 .3a.72 .72 0 0 1 .1 .7 .72 .72 0 0 1-.7 .4h-1.5l-.7 .4-3.7 .5-.5-.3-3.1-3.3 .7 3.6 1.8 6.1-1.6 .6 1.3 2 .2 1.3-1.7 6.9v.8h.3l1.1 .8 1.1 .2a.58 .58 0 0 1 .1 .7 .58 .58 0 0 1-.6 .3 5.3 5.3 0 0 1-2.8-.5h-.3v.5h-1v-.7a2.63 2.63 0 0 1 .5-2.5 14.6 14.6 0 0 1 .6-5.6 5 5 0 0 0-1.5-2.9l-.2-.4-1 .4 .5 2.1-.4 .7a28.8 28.8 0 0 1-4.8 5.2v.7l.2 .2 .3 .9 .9 1.1a.56 .56 0 0 1-.1 .7 .56 .56 0 0 1-.8-.1 5.3 5.3 0 0 1-2-1.9l-.3-.2-.2 .3-.9-.6 .8-1.3 1.4-1.2a14.3 14.3 0 0 1 2.9-4.9l-.3-1.4-2.9-1.6a13.1 13.1 0 0 0 3-9.6 .4 .4 0 0 0-.7 0 21.2 21.2 0 0 0-4 8.5 1.58 1.58 0 0 1-1.7 .5l-.5 .2-2.5 1.5a1.06 1.06 0 0 1-1.3 .1l-2.1-1.5-.4 .1-.3 2.7 2 2.3-.4 .3 1 1.9-.7 4a5.9 5.9 0 0 0 2.6 1.2 .4 .4 0 0 1-.1 .7 4.4 4.4 0 0 1-2.8-.3v.3l-1.2-.1-.1-1.2 .3-.5v-2l.3-1.9-.8-1-.4 .3-1.5-1-.7 1.5-.6-.4a3.5 3.5 0 0 1-2.4 2.4l-.9 .3-.3 .4 .3 1 .7 1.3a.58 .58 0 0 1-.5 .4 .58 .58 0 0 1-.5-.3 3.3 3.3 0 0 1-1.2-2l-.3 .1-.6-1 1-.7 .8-.1 .8-.8a5.6 5.6 0 0 0 1.7-2l-.6-.5 .6-1.1 1.1-3.9-.1-.3-.3 .1-1.9 3.6-.4 .3-.7 1.2a.76 .76 0 0 1-1-.6 .76 .76 0 0 1 .6-.9l1.5-3.5 2.3-3.7 .8-.4 .1-.3-.1-.2a2.36 2.36 0 0 1-.4-4z" fill="#000"/>
<path d="M153.1 101.4h6.2" fill="none" stroke="#373435" stroke-width=".21"/>
<path d="M156.2 95.4l.4 1.5h-.8zM156.1 96.9l.1 2.9zM155.8 99.9h.8l-.4 1.5z" fill="#373435"/>
<path d="M179 281.2l-6 6M184.8 281.2l-6 6M191 281.2l-6 6" fill="none" stroke="#373435" stroke-width=".21"/>
<text font-size="12.8" fill="#373435" x="78.2" y="62">REMEMBER</text>
<g font-size="12.4" fill="#373435">
<text x="83.2" y="81.5">GIVE WAY</text>
<text x="103.8" y="95.4">TO</text>
</g>
<text font-size="11" fill="#373435" x="78.2" y="150.5">WHEN TURNING</text>
<text font-size="7.1" fill="#373435" x="114.6" y="249.3">ROAD SAFETY SIGN</text>
<text font-size="6" fill="#373435" x="173.8" y="272.7">TC2310_7</text>
<g font-size="4.9" fill="#373435">
<text x="98.3" y="255.2">“REMEMBER GIVE WAY TO PEDESTRIANS/</text>
<text x="96.6" y="260.1">CHILDREN AND CYCLISTS WHEN TURNING”</text>
</g>
<g font-size="4.2" fill="#373435">
<text x="107" y="35.9">800</text>
<text x="161" y="41">R100</text>
<text x="158.7" y="50.4">80</text>
<text x="62" y="57.7">30</text>
<text x="158.7" y="58.9">90D</text>
<text x="158.7" y="65.6">45</text>
<text x="158.7" y="71.6">45</text>
<text x="163.9" y="68.9">15</text>
<text x="158.7" y="78.4">90D</text>
<text x="158.7" y="85.4">50</text>
<text x="158.7" y="92.4">90D</text>
<text x="158.7" y="99.9">60</text>
<text x="44" y="116.4">1400</text>
<text x="158.7" y="120.4">350</text>
<text x="158.7" y="140.9">60</text>
<text x="158.7" y="147.9">80C</text>
<text x="158.7" y="154.4">50</text>
<text x="158.7" y="167.9">220</text>
<text x="61.9" y="177.6">15</text>
<text x="158.7" y="182.6">75</text>
<text x="100.6" y="267.2">APPROVED AS OFFICIAL TRAFFIC SIGN</text>
<text x="174.7" y="285.6">A</text>
<text x="180.9" y="285.6">B</text>
<text x="186.5" y="285.6">C</text>
<text x="192.6" y="285.6">D</text>
</g>
<g font-size="3.9" fill="#373435">
<text x="110.1" y="207.2">Notes:</text>
<text x="19.1" y="211.7">Colour Legend</text>
<text x="110.1" y="212.4">1. This sign should be installed where a flashing</text>
<text x="30.3" y="219.5">Black</text>
<text x="115.1" y="216.7">yellow left turn arrow is implemented at a</text>
<text x="115.1" y="221">signalised intersection.</text>
<text x="30.3" y="228">Retroreflective yellow</text>
<text x="110.1" y="226.2">2. The sign should remain at the intersection for a</text>
<text x="115.1" y="230.6">period not less than 24 months and should be</text>
<text x="30.3" y="236.4">Retroreflective white</text>
<text x="115.1" y="234.9">assessed yearly for appropriateness thereafter.</text>
</g>
<g font-size="3.5" fill="#373435">
<text x="21.6" y="267.9">Department of Transport and Main Roads</text>
<text x="17.7" y="271.8">Infrastructure Management &amp; Delivery Division</text>
<text x="16.7" y="280.6">Designed</text>
<text x="42.7" y="280.6">Checked</text>
<text x="69.7" y="280.6">Scale</text>
<text x="98.5" y="281.3">A/DIRECTOR</text>
<text x="155.4" y="276.2">26/9/22</text>
<text x="157.4" y="281.2">Date</text>
<text x="16.9" y="284.8">RH 01/19</text>
<text x="43.3" y="284.9">JP 09/22</text>
<text x="69.7" y="285.2">Not to Scale</text>
<text x="98.5" y="284.8">(Traffic Engineering)</text>
</g>
<text font-size="2.8" fill="#373435" x="180.7" y="278.2">Page 7 of 8</text>
</svg>
